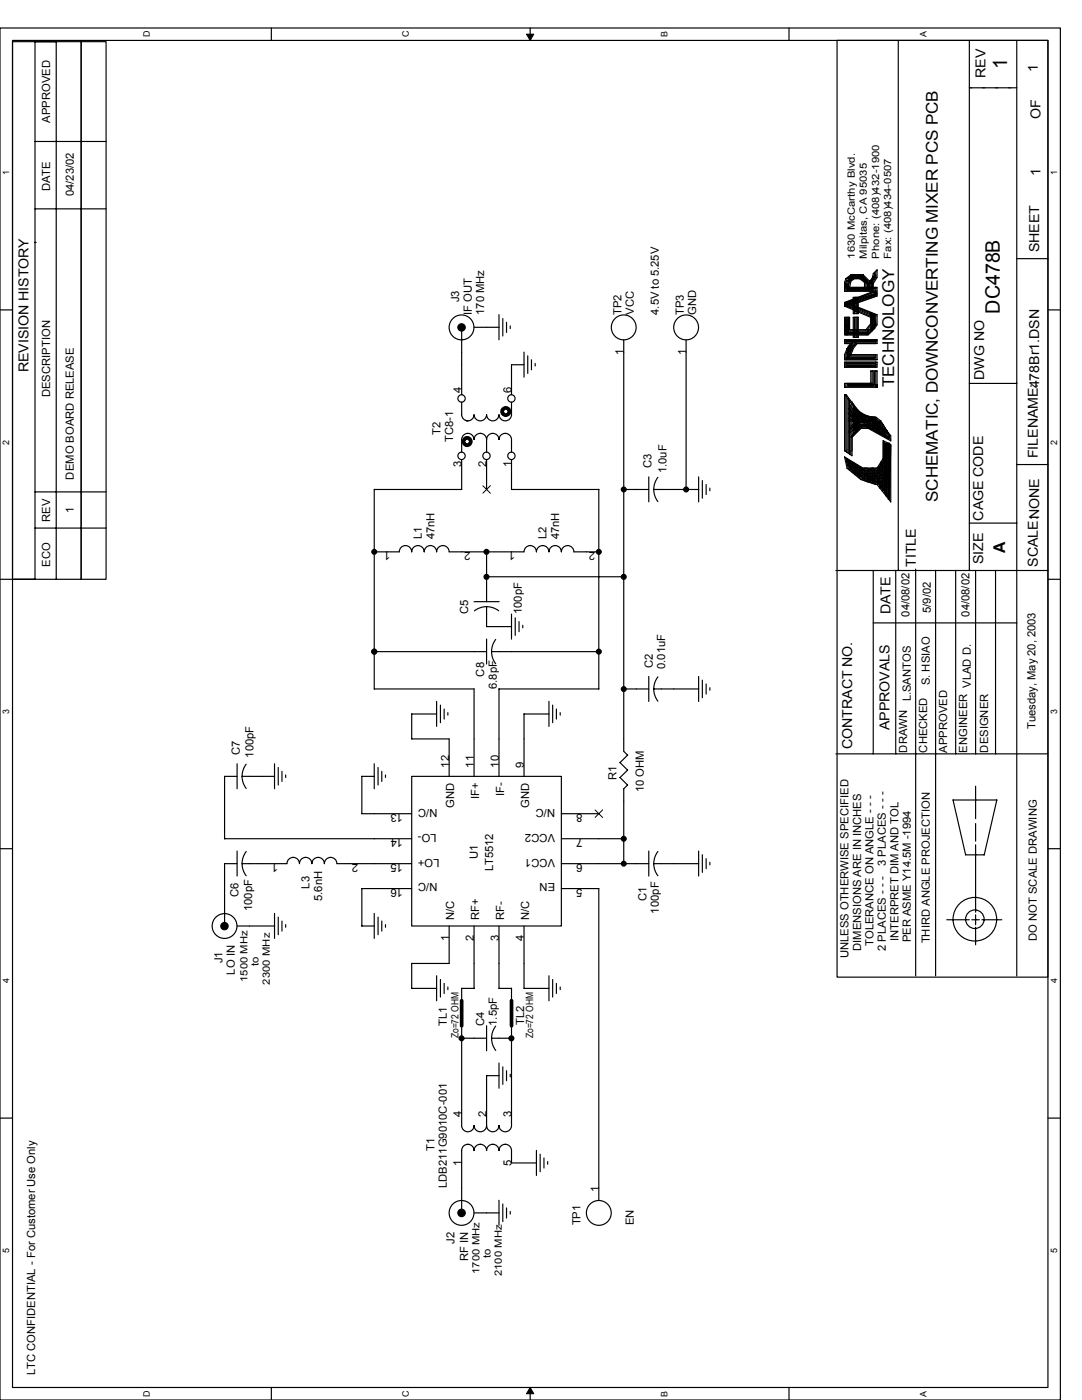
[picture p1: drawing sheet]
<svg xmlns="http://www.w3.org/2000/svg" width="216mm" height="279mm" viewBox="0 0 216 279" stroke-linecap="round" stroke-linejoin="round" font-family="sans-serif">
<path d="M0 5.6h211.6v273.8h-211.6zM2.5 8.1h206.6v268.8h-206.6z" fill="none" stroke="#000" stroke-width=".23"/>
<g fill="#fff">
<path d="M.3 249h1.9v1h-1.9z"/>
<path d="M209.4 249h1.9v1h-1.9z"/>
</g>
<path d="M0 223.1h2.5M209.1 223.1h2.5" fill="none" stroke="#000" stroke-width=".23"/>
<g fill="#fff">
<path d="M.3 195.3h1.9v1h-1.9z"/>
<path d="M209.4 195.3h1.9v1h-1.9z"/>
</g>
<path d="M0 169.4h2.5M209.1 169.4h2.5" fill="none" stroke="#000" stroke-width=".23"/>
<g fill="#fff">
<path d="M.3 141.5h1.9v1h-1.9z"/>
<path d="M209.4 141.5h1.9v1h-1.9z"/>
</g>
<path d="M0 115.6h2.5M209.1 115.6h2.5" fill="none" stroke="#000" stroke-width=".23"/>
<g fill="#fff">
<path d="M.3 87.7h1.9v1h-1.9z"/>
<path d="M209.4 87.7h1.9v1h-1.9z"/>
</g>
<path d="M0 61.8h2.5M209.1 61.8h2.5" fill="none" stroke="#000" stroke-width=".23"/>
<g fill="#fff">
<path d="M.3 34h1.9v1h-1.9z"/>
<path d="M209.4 34h1.9v1h-1.9z"/>
<path d="M28.3 277.5h2v1.3h-2z"/>
<path d="M28.3 6.1h2v1.3h-2z"/>
<path d="M80 277.5h2v1.3h-2z"/>
<path d="M80 6.1h2v1.3h-2z"/>
</g>
<path d="M54.1 5.6v2.5M54.1 276.9v2.5" fill="none" stroke="#000" stroke-width=".23"/>
<g fill="#fff">
<path d="M131.6 277.6h2v1.2h-2z"/>
<path d="M131.6 6.2h2v1.2h-2z"/>
</g>
<path d="M105.8 5.6v2.5M105.8 276.9v2.5" fill="none" stroke="#000" stroke-width=".23"/>
<g fill="#000" stroke="#000" stroke-width=".2">
<path d="M105.1 6.8h1.4l-.7 1.3z" fill-rule="evenodd"/>
<path d="M105.8 276.9l.7 1.3h-1.4z" fill-rule="evenodd"/>
</g>
<g fill="#fff">
<path d="M183.3 277.6h2v1.2h-2z"/>
<path d="M183.3 6.2h2v1.2h-2z"/>
</g>
<g fill="none" stroke="#000" stroke-width=".23">
<path d="M16.2 8.3h5v107.3h-5zM157.4 5.6v2.5M167 8.1h42.1v186.9h-42.1zM179.2 8v105.9M193.4 8.1v105.8M193.4 17.5h9.5M202.9 8.1v186.7M7 28.2h14.2M7 48.4h.2M7 41.7h14.2M168.8 55.6l-.3 .7v1.8h6.5M169 55.6l-.2 .7v1.8"/>
<path d="M169.3 57.6h5.5M169.5 56.1l-.3 1.3h5.8M169.8 54.9h2.5l1.2 1.2M169.8 54.8l-1 .8M169.8 56.1l-.3 1.3M170 54.9l.5 .2M170 55.6l-.5 .5 .8-.5M170 54.8l-1 .8 1-.5M170.2 54.8l1.8 .3 1.2 1.2v1.1M170.3 55.6h1.5M170.3 55.4h1.5M170.3 54.9l.5 .2"/>
<path d="M170.3 55.1l-1 .5M170.5 55.1h1.3M170.5 59.4v3.2M170.5 55.6l-.7 .5M170.8 59.3v3M171 59.3v3.3M171.5 55.6l1 .8M171.5 55.1l-1.7 .3-.8 .7v1.8l5.5-.1M171.8 55.1l-1.8 .3-.7 .7v1.8M171.8 55.6l1 .8M172 54.9l1.3 1.2M172 55.4l-2.2 .2"/>
<path d="M172.5 56.4v1M172.8 56.4v1M173 56.3v1.1M173.5 56.3v1.1M173.8 56.1v1.3M174 56.1v1.3M174 58.4l-5.2 1.9v.8M174 55.6l-.5 .5M174.2 58.4l-5.4 2.2M174.3 54.6l-.3 1M174.5 54.9l-1.3 2-1.7-1.8M174.5 54.4v.7"/>
<path d="M174.5 55.1l-.7 1M174.5 58.6l-5.2 1.7M174.8 54.1v1.3l-.8 1.2M174.8 57.3v.8M174.8 58.3v.8M174.8 54.9l-1.3 2-1.8-1.8M174.8 59.1l-5 1.7 5 2v2M174.8 55.1l-.8 1M174.8 58.6l-5.3 1.7M175 53.9v1.5l-.8 1.2v.8M175 58.4h-1.2l-5.3 1.9v.8l5.3 2.3M175 57.3v.8"/>
<path d="M175 58.3v.8M175 59.1l-5 1.7 5 2v2M175 53.8l-.8 .8M175 58.6l-5.5 2M175 58.8l-5.2 1.8M202.9 51.6h6.2M92.1 66v12.8M94.6 65.3h5M99.6 62.8v5M100.3 63.6v3.5M101.1 64.3v2M101.8 65v.6"/>
<path d="M104.6 70.3v5M104.6 72.8h-2.5v6M105.3 71v3.5M106 71.8v2M106.8 72.5v.5M124.5 67.8v82.1l.7 .8M136.9 67.8v29.9M168.5 70.8v1M168.5 78.8v11.2M168.5 71.8h6.5M168.5 68.6h1.5M168.5 78.8h.3"/>
<path d="M168.5 78.8l2.5 3.2M168.8 78.7l3.5 4.5M168.8 60.3h.5v.8h-.5zM168.8 63.3v3.5M168.8 67.8v.8M168.8 70.8v1M168.8 72.3v1M168.8 76.5v.8M168.8 78.8v11.2M168.8 68.1h6.2M168.8 71.3h6M168.8 73h6"/>
<path d="M168.8 72.5h6M168.8 72.8h6.2M169 66.1h4.2v-.3v.8h-4.4M169 69.6l-.5 1.2M169 63.6v3.2M169 79.5v10.7M169 60.8l5.3 2.3M169 76.8h5.8M169 77h5.5M169 60.3l.3 .8M169 61.1l5.3 2.3M169 60.3l-.2 .5"/>
<path d="M169.3 61.1h-.3v-.8h.5v1h.3M169.3 63.3v3M169.3 79.5v11M169.3 69.6l-.5 1.2M169.5 63.3h-1v3.5h4.8l1.2-1.2M169.5 60.8l5.3 2.3M169.5 63.3v2.5M169.5 80v10.7M169.8 68.6l-.8 1M169.8 69.3l-.8 2M170 68.3h4.8v-.2h-6v.2h1.2v1.7h-.2v-1.2h-.3v2.2v-2h-.2v2v-1.2h-.3v1.2h5.5v.5h-5.7M170 68.6l-.8 1"/>
<path d="M170 69.5l-.5 1.3h5.5v1M170 69.3l-.7 2M170.3 67.3h1M170.3 69.5l-.5 1.3M170.5 63.3v4M170.8 68.6h4.2M170.8 63.6v3.5M170.8 68.5l-.8 1.1M170.8 68l-1 1.3M171 63.3v4M171 68l-1 1.3M171 68.5l-.7 1.1"/>
<path d="M171.3 63.3h-1.1l.1 4M171.3 62.6v-3.2h-1v3.2h1M171.3 63.3v4M173.8 62.3v3.8h.2v-3.5h.2v3h.3v-2.8M173.8 76.5l-.1-2.5h1.3v3.3M173.8 63.3v1.3l-1.1 1.2M174 74v2.5h-5.5v.8h6.5M174 63.3v1.3l-1 1.2h-3.8M174.2 63.1l.3 1.5M174.2 74.3v2.5M174.3 65.6l-1.3 1.2M174.5 63.1l.3 1.5"/>
<path d="M174.5 74.3v2.5M174.5 64.6l-1.5 1.7M174.8 67.8v.8M174.8 70.8v1M174.8 72.3v1M174.8 74v3.3M174.8 64.8l-.6 .8M174.8 64.6l-1.5 1.7h-4.3M175 67.8h-6.5v.8M175 73.3v-1h-6.5v1h6.5M175 67.8v.8M175 64.8l-.5 .8"/>
<path d="M193.4 76.5h9.5M7 98.2h14.2M92.1 80.2v2.5a1.24 1.24 0 0 0 1.2 1.3M92.1 91.7v6h-17.4v39.8h19.9M97.1 87.7a1.25 1.25 0 0 0-1.3-1.2 1.25 1.25 0 0 0-1.2 1.2 1.24 1.24 0 0 0-1.2-1.2 1.24 1.24 0 0 0-1.3 1.2v2.5M97.1 87.7a1.24 1.24 0 0 1 1.2-1.2 1.24 1.24 0 0 1 1.3 1.2 1.25 1.25 0 0 1 1.2-1.2 1.25 1.25 0 0 1 1.3 1.2v2.5M97.1 87.7v2.5M97.1 91.7v6M102.1 80.2v2.5a1.25 1.25 0 0 1-1.3 1.3 1.25 1.25 0 0 1-1.2-1.3 1.24 1.24 0 0 1-1.3 1.3 1.24 1.24 0 0 1-1.2-1.3 1.25 1.25 0 0 1-1.3 1.3 1.25 1.25 0 0 1-1.2-1.3 1.24 1.24 0 0 1-1.7 1.2M102.1 91.7v6h17.4M119.5 97.7v39.8M124.5 97.7h5"/>
<path d="M129.5 95.2v5M130.5 97.7h8.9M131.3 95.3a4 4 0 0 0 0 4.8M139.4 95.2v5M140.1 95.9v3.5M140.9 96.7v2M141.6 97.4v.5M169 93.5l2.8 2.2M169 91.7v.8M169 92.2l.3 .3M169.2 83.5l1.3 .5 3.8 .5 1.7 1.2M169.3 92.5l.2 1"/>
<path d="M169.3 92.2l.2 .3M169.3 81.5l1.7 2.5M169.3 82.5l1.5 1.8M169.3 84l3.2 .3M169.5 81.5l1.3 2M169.5 93.5l2.8 2M169.5 92.5l.3 1M169.5 80.8l1.8 3-1-1.3M169.5 82.5l1 1M169.8 80.7v10M169.8 93.5l2.7 2M170 80.2a5.2 5.2 0 0 0 4.8 3l1 .8"/>
<path d="M170 80.5v10.5l-1.5-1.1 .3 .1M170 93.2l1.8 1.5M170.3 81.2v5.8l2-2v-2.3M170.3 81.5l1.5 2.3M170.3 84l3.7 .5M170.5 82v4l1.3-1.3M170.5 81.5l1.5 2.3M170.5 81.3l1.5 2M170.8 82v4l1-1M170.8 84.5l-1.6 1.8M170.8 84.2l-1 .8M171 82v4"/>
<path d="M171 85l-1.5 1.5M171.3 83.2h3.2M171.3 82.5v3M171.3 84.5l-1 1M171.5 84.7h2M171.5 85l-1.7 2.2M171.5 82.7v2.5M171.5 82.5l.5 .3M171.5 84.2l-2 1.3M171.7 84h2.8l2 2.3M171.7 85h2.3M171.8 95.7l3 1"/>
<path d="M171.8 85.5h1.7M171.8 83.7h2.5l1 .8 1.7 2.2M171.8 82.7v2.3M171.8 82.5l1.7 1M171.8 83h1.2M171.8 85.5l-1.8 1.7M172 85.2h1M172 95.7l3 1M172 83.2l.5 .8M172 85l-2 2M172.3 93.7l-3.5-2.3 .5 2.1 2.7 2.2M172.5 94.4h3l1 2.1"/>
<path d="M172.5 83.5v1.5M172.5 95.4l2.5 .8M172.5 94.7l2.8 1M172.5 93.9l-3.2-2 3.2 2.8M172.5 94.9l2 .8M172.7 85l4.3 2.2M172.8 95.4l2.5 .8M172.8 83v2.2M172.8 94.7l2.7 1M173 85.2l4.7 2.5M173 83.7v1.3M173.2 85.5l4.6 2.5"/>
<path d="M173.2 83.2v2M173.2 84.7l4.1 2.5M173.5 83.2v2l3 1.8M173.5 84.7l4 2.5M173.8 83.5v2M173.8 94.7l2 .8M174 84l1.2 1M174 84.7l2.5 2M174 83.2v2.5M174 84.5l1.8 1.2M174.2 83.2v2.5M174.5 94.7l.7 .2"/>
<path d="M174.5 83.7l1 .8 1.8 2.2M174.5 83.2v2.8M174.8 83.5v2.5M175 96.2l2.3 3M175 83.5v2.7M175.2 93.5h-2.9l-3.8-2.3 .5 2.3M175.2 93.9h-3l-3.2-2 3.3 2.8M175.2 95.7l1.6 2M175.2 84v2.5M175.5 95.7l1.5 2M175.5 84v2.5M175.7 84l1.3 2"/>
<path d="M175.7 94.4l1.1 2.1M175.7 84.2v2.5M176 84.5l1.5 2.5v.5h-.5M176 84.7v2.3M176 84.5l-1.5-1h-2.5v1.5l1.5 .3M176.2 87.9l1.5 .8v11.5l-2.7-3.5M176.2 85v2M176.2 88v3.5M176.2 93.9v1.3M176.2 91.5l-1.2 2M176.5 85.5v1.7M176.5 93.9v1.3"/>
<path d="M176.5 91.5l-1.3 2M176.7 88.5l.8 .4-.3 10.3M176.7 86v1.2M176.7 88.5v3M176.7 91.5l-1.7 2.5M176.7 92.5l-1.5 2M177 88.5l.8 .4-.3 10.3-2.3-3M177 86l.7 1M177 92.5l-1.5 2M177 91.5l-1.8 2.5M177 88.5v3M177 89.2l-.3 8.2"/>
<path d="M177.2 86.7v.8M177.3 89.2l-.3 8.2M177.5 88.7v11h-.3v-11.2h.3h-.5v10.4h-.3v-10.4v9.9h-.2v-10.2h-.3v9.7h-.2v-5.7h-.3v5.2h-.2v-4.2h-.3v3.5h-.2v-3.2h-.2v2.9h-.3v-2.7h-.3v2.7h-.2v-2.9h.2h-.4v2.7h-.3v-2.5h.3h-.8v2.5h.2v-2.7h-.7v2.4h.3v-2.4h-.5v2.2h-.3v-2.2v.2h-.5v1.5h.3v-2h-.5v1.7h-.3v-2.2h-.2v2h-.3v-2.2h-.2v1.7h-.3v-1.7h-.2v1.2h-.3v-1.8h-.2v1.3M177.7 87v1M202.9 92.7h6.2M2.8 115.6h13.4v-107.3h-13.7v107.3h4.5v-107.3h4.2v107.3M7 105.4h14.2M74.7 110.1h5a1.24 1.24 0 0 1 1.2-1.2 1.24 1.24 0 0 1 1.2 1.2 1.25 1.25 0 0 1 1.3-1.2 1.25 1.25 0 0 1 1.2 1.2 1.24 1.24 0 0 1 1.3-1.2 1.24 1.24 0 0 1 1.2 1.2 1.25 1.25 0 0 1 1.3-1.2 1.25 1.25 0 0 1 1.2 1.2h15a1.24 1.24 0 0 1 1.2-1.2 1.24 1.24 0 0 1 1.2 1.2 1.25 1.25 0 0 1 1.3-1.2 1.25 1.25 0 0 1 1.2 1.2 1.24 1.24 0 0 1 1.3-1.2 1.24 1.24 0 0 1 1.2 1.2 1.25 1.25 0 0 1 1.3-1.2 1.25 1.25 0 0 1 1.2 1.2h5M97.1 110.1v10M97.1 115.1h27.4M166.8 113.9h42.3M174.2 113.8v36.7"/>
<path d="M178.7 113.8v36.7M182.7 113.6v81.2M186.7 113.8v81M190.7 113.8v36.7M193.4 104.4h9.5M194.7 113.8v36.7M198.6 113.8v36.7M74.7 130h22.4M87.1 140v5M94.6 137.5v17.4M94.6 120.1h5M97.1 121.1v4h5"/>
<path d="M97.1 127.5v5M98.1 130h21.4M98.9 127.6a4 4 0 0 0 0 4.9M99.5 121.9a4 4 0 0 0-4.8 0M102.1 122.6v5M102.8 123.3v3.5M103.6 124.1v2M104.3 124.8v.5M109.5 140v5M119.5 137.5h-19.9v17.4M124.5 137.5h5M129.5 135v5"/>
<path d="M130.5 137.5h8.9M131.3 135.1a4 4 0 0 0 0 4.8M139.4 135v5M140.1 135.7v3.6M140.9 136.5v2M141.6 137.2v.6M174.2 124.3h28.7M47.3 152.4v5M47.3 154.9h-2.5v12.5M48.3 154.9h6.5M49.1 152.5a4 4 0 0 0 0 4.9M54.8 152.4v5"/>
<path d="M55.5 153.2v3.5M56.3 153.9v2.1M57 154.7v.5M74.7 152.4v5M74.7 154.9h-2.5v7.5h9.9M75.4 153.2v3.5M76.2 153.9v2.1M76.9 154.7v.5M82.1 154.9h29.9v29.9h-29.9zM87.1 142.5h-5v5h7.5v7.4M87.9 140.7v3.5M88.6 141.5v2"/>
<path d="M89.4 142.2v.5M109.6 142.5h-5v12.4M110.3 140.7v3.5M111 141.5v2M111.8 142.2v.5M125.2 150.7l-1.5 1.5 1.5 1.5M125.2 153.7l-1.5 1.5 1.5 1.5M125.2 156.7l-.8 .7 .1 15M166.8 150.5h42.3M190.2 159.6l2.5 11M190.2 159.7h8.7M194.7 156.9v6.5"/>
<path d="M198.9 159.7l-2.5 10.9h-3.7M44.8 167.4h37.3M47.3 172.4h-2.5v11.7M47.3 169.8v5M48.3 172.4h9a1.25 1.25 0 0 1 1.2-1.3 1.25 1.25 0 0 1 1.3 1.3 1.24 1.24 0 0 1 1.2-1.3 1.24 1.24 0 0 1 1.2 1.3 1.25 1.25 0 0 1 1.3-1.3 1.25 1.25 0 0 1 1.2 1.3 1.25 1.25 0 0 1 1.3-1.3 1.25 1.25 0 0 1 1.2 1.3h14.9M49.1 169.9a4 4 0 0 0 0 4.9M82.1 177.3h-9.9v7.5h2.5M112 177.3h7.5M112 172.4h17.5M112 167.4h12.5M112 162.4h7.5M119.5 177.3v62.3"/>
<path d="M129.5 169.8v5M130.5 172.4h8.9M131.3 169.9a4 4 0 0 0 0 4.9M139.4 169.8v5M140.1 170.6v3.5M140.9 171.4v2M141.6 172.1v.5M194.7 164.4v3.5M194.7 168.6v13.5M47.3 184.8h7.5M54.8 182.3v5M55.5 183v3.5"/>
<path d="M56.3 183.8v2M57 184.5v.6M74.7 182.3v5M75.4 183v3.5M76.2 183.8v2M76.9 184.5v.6M87.1 194.7v5M87.9 195.5v3.5M88.6 196.3v2M89.4 197v.5M89.6 184.8v7.5h-7.5v5h5M94.6 184.8v12.5"/>
<path d="M99.6 184.8v12.5l2.5-.1v27.4a1.25 1.25 0 0 1-1.3 1.3 1.25 1.25 0 0 1-1.2-1.3 1.24 1.24 0 0 1-1.3 1.3 1.24 1.24 0 0 1-1.2-1.3 1.25 1.25 0 0 1-1.3 1.3 1.25 1.25 0 0 1-1.2-1.3 1.24 1.24 0 0 1-1.2 1.3 1.24 1.24 0 0 1-1.3-1.3v-27.4l2.5 .1M104.6 184.8v12.5h5M109.5 194.7v5M110.3 195.5v3.5M111 196.3v2M111.8 197v.5M188.9 183.6h4.5M193.9 183.6h1.5M194.7 182.6v2M194.7 185.1v3.5M195.9 183.6h4M92.1 207.2h5"/>
<path d="M97.1 204.7v5M98.1 207.2h4M98.9 204.8a4 4 0 0 0 0 4.8M99.6 212.2v5M99.6 214.7h-2.5v9.9M100.3 212.9v3.5M101.1 213.7v2M101.8 214.4v.5M99.6 239.5v5M107 229.6v5M107.1 232.1h-5v-2.5a1.25 1.25 0 0 0-1.3-1.2 1.25 1.25 0 0 0-1.2 1.2 1.24 1.24 0 0 0-1.3-1.2 1.24 1.24 0 0 0-1.2 1.2 1.25 1.25 0 0 0-1.3-1.2 1.25 1.25 0 0 0-1.2 1.2 1.24 1.24 0 0 0-1.2-1.2 1.24 1.24 0 0 0-1.3 1.2v11.7M107.8 230.3v3.5"/>
<path d="M108.5 231.1v2M109.3 231.8v.5M94.6 242.1h5M100.3 240.3v3.5M101.1 241.1v2M101.8 241.8v.5M157.4 276.9v2.5"/>
<circle cx="92.1" cy="65.3" r="2.48"/>
<circle cx="92.1" cy="79.5" r=".74"/>
<circle cx="102" cy="79.5" r=".74"/>
<circle cx="124.5" cy="65.3" r="2.48"/>
<circle cx="136.9" cy="65.3" r="2.48"/>
<circle cx="92.1" cy="91" r=".74"/>
<circle cx="97.1" cy="91" r=".74"/>
<circle cx="102" cy="91" r=".74"/>
<circle cx="44.8" cy="184.8" r="2.48"/>
<circle cx="194.5" cy="183.5" r="4.3"/>
<circle cx="194.5" cy="183.5" r="1.85"/>
<circle cx="92.1" cy="242.1" r="2.48"/>
<circle cx="119.5" cy="242.1" r="2.48"/>
</g>
<path d="M193.4 17.5h9.5" fill="none" stroke="#000" stroke-width=".2" stroke-dasharray=".5 2.1"/>
<path d="M96.4 96.9l1.5 1.5M97.9 96.9l-1.5 1.5M118.7 161.6l1.5 1.6M120.2 161.6l-1.5 1.5" fill="none" stroke="#000" stroke-width=".2"/>
<g fill="none" stroke="#000" stroke-width="1.5">
<circle cx="93.2" cy="88.1" r=".37"/>
<circle cx="100.9" cy="82.1" r=".37"/>
</g>
<g fill="#000" stroke="#000" stroke-width=".23">
<circle cx="92.1" cy="65.3" r=".73"/>
<circle cx="124.5" cy="97.7" r=".49"/>
<circle cx="136.9" cy="97.7" r=".49"/>
<circle cx="74.7" cy="110.1" r=".49"/>
<circle cx="97.1" cy="115.1" r=".49"/>
<circle cx="97.1" cy="110.1" r=".49"/>
<circle cx="119.5" cy="110.1" r=".49"/>
<circle cx="124.5" cy="115.1" r=".49"/>
<circle cx="74.7" cy="130" r=".49"/>
<circle cx="119.5" cy="130" r=".49"/>
<circle cx="124.5" cy="137.5" r=".49"/>
<circle cx="124.5" cy="167.4" r=".49"/>
<circle cx="124.5" cy="172.4" r=".49"/>
<circle cx="44.8" cy="184.8" r=".73"/>
<circle cx="92.1" cy="207.2" r=".49"/>
<circle cx="102" cy="207.2" r=".49"/>
<circle cx="92.1" cy="242.1" r=".74"/>
</g>
<path d="M92.1 199.7v5M102.1 199.7v5" fill="none" stroke="#000" stroke-width=".74"/>
<g font-size="4">
<text x="201" y="13.8" transform="rotate(-90 201 13.8)">1</text>
<text x="199.5" y="62.6" transform="rotate(-90 199.5 62.6)">DC478B</text>
</g>
<g font-size="3.2">
<text x="178.4" y="77.3" transform="rotate(-90 178.4 77.3)">TECHNOLOGY</text>
<text x="187.2" y="100.2" transform="rotate(-90 187.2 100.2)">SCHEMATIC, DOWNCONVERTING MIXER PCS PCB</text>
<text x="200.6" y="110.4" transform="rotate(-90 200.6 110.4)">A</text>
</g>
<g font-size="2.7">
<text x="196.6" y="15.5" transform="rotate(-90 196.6 15.5)">REV</text>
<text x="207.1" y="14.3" transform="rotate(-90 207.1 14.3)">1</text>
<text x="207.6" y="23.7" transform="rotate(-90 207.6 23.7)">OF</text>
<text x="207.6" y="35.2" transform="rotate(-90 207.6 35.2)">1</text>
<text x="207.3" y="50.4" transform="rotate(-90 207.3 50.4)">SHEET</text>
<text x="5.7" y="74.3" transform="rotate(-90 5.7 74.3)">REVISION HISTORY</text>
<text x="196.4" y="75.8" transform="rotate(-90 196.4 75.8)">DWG NO</text>
<text x="207.1" y="91.5" transform="rotate(-90 207.1 91.5)">FILENAME:478Br1.DSN</text>
<text x="196.2" y="103.9" transform="rotate(-90 196.2 103.9)">CAGE CODE</text>
<text x="182.7" y="113.1" transform="rotate(-90 182.7 113.1)">TITLE</text>
<text x="196.2" y="112.6" transform="rotate(-90 196.2 112.6)">SIZE</text>
<text x="207.1" y="113.1" transform="rotate(-90 207.1 113.1)">SCALE:NONE</text>
<text x="177.7" y="122.6" transform="rotate(-90 177.7 122.6)">DATE</text>
<text x="170" y="149.5" transform="rotate(-90 170 149.5)">CONTRACT NO.</text>
<text x="177.5" y="145.7" transform="rotate(-90 177.5 145.7)">APPROVALS</text>
</g>
<g font-size="2.2">
<text x="10" y="24.5" transform="rotate(-90 10 24.5)">APPROVED</text>
<text x="10" y="38.2" transform="rotate(-90 10 38.2)">DATE</text>
<text x="14.7" y="39.2" transform="rotate(-90 14.7 39.2)">04/23/02</text>
<text x="91.7" y="60.3" transform="rotate(-90 91.7 60.3)">J3</text>
<text x="94.1" y="62.8" transform="rotate(-90 94.1 62.8)">IF OUT</text>
<text x="96.6" y="62.8" transform="rotate(-90 96.6 62.8)">170 MHz</text>
<text x="124" y="62.8" transform="rotate(-90 124 62.8)">TP2</text>
<text x="126.5" y="62.8" transform="rotate(-90 126.5 62.8)">VCC</text>
<text x="131.5" y="62.8" transform="rotate(-90 131.5 62.8)">4.5V to 5.25V</text>
<text x="136.5" y="62.8" transform="rotate(-90 136.5 62.8)">TP3</text>
<text x="138.9" y="62.8" transform="rotate(-90 138.9 62.8)">GND</text>
<text x="124.4" y="70.8" transform="rotate(-90 124.4 70.8)">1</text>
<text x="136.9" y="70.8" transform="rotate(-90 136.9 70.8)">1</text>
<text x="10" y="79.3" transform="rotate(-90 10 79.3)">DESCRIPTION</text>
<text x="92.1" y="78.5" transform="rotate(-90 92.1 78.5)">4</text>
<text x="102" y="78.5" transform="rotate(-90 102 78.5)">6</text>
<text x="87.9" y="86.7" transform="rotate(-90 87.9 86.7)">T2</text>
<text x="90.4" y="88.2" transform="rotate(-90 90.4 88.2)">TC8-1</text>
<text x="14.7" y="95.7" transform="rotate(-90 14.7 95.7)">DEMO BOARD RELEASE</text>
<text x="92.1" y="93.2" transform="rotate(-90 92.1 93.2)">3</text>
<text x="97.1" y="93.2" transform="rotate(-90 97.1 93.2)">2</text>
<text x="102" y="93.2" transform="rotate(-90 102 93.2)">1</text>
<text x="130" y="93.5" transform="rotate(-90 130 93.5)">C3</text>
<text x="133" y="94.4" transform="rotate(-90 133 94.4)">1.0uF</text>
<text x="10" y="104.2" transform="rotate(-90 10 104.2)">REV</text>
<text x="14.7" y="102.4" transform="rotate(-90 14.7 102.4)">1</text>
<text x="84.2" y="107.6" transform="rotate(-90 84.2 107.6)">L1</text>
<text x="86.7" y="107.6" transform="rotate(-90 86.7 107.6)">47nH</text>
<text x="109.1" y="107.6" transform="rotate(-90 109.1 107.6)">L2</text>
<text x="111.6" y="107.6" transform="rotate(-90 111.6 107.6)">47nH</text>
<text x="10" y="113.1" transform="rotate(-90 10 113.1)">ECO</text>
<text x="77.9" y="110.2" transform="rotate(-180 77.9 110.2)">1</text>
<text x="93.9" y="110.2" transform="rotate(-180 93.9 110.2)">2</text>
<text x="102.8" y="110.2" transform="rotate(-180 102.8 110.2)">1</text>
<text x="118.7" y="110.2" transform="rotate(-180 118.7 110.2)">2</text>
<text x="93.4" y="122.6" transform="rotate(-90 93.4 122.6)">C5</text>
<text x="104.1" y="122.6" transform="rotate(-90 104.1 122.6)">100pF</text>
<text x="181.5" y="123.1" transform="rotate(-90 181.5 123.1)">04/08/02</text>
<text x="185.7" y="122.3" transform="rotate(-90 185.7 122.3)">5/9/02</text>
<text x="193.5" y="123.1" transform="rotate(-90 193.5 123.1)">04/08/02</text>
<text x="96.6" y="135" transform="rotate(-90 96.6 135)">C8</text>
<text x="99.1" y="137.5" transform="rotate(-90 99.1 137.5)">6.8pF</text>
<text x="130.2" y="133.3" transform="rotate(-90 130.2 133.3)">C2</text>
<text x="132.7" y="133.5" transform="rotate(-90 132.7 133.5)">0.01uF</text>
<text x="185.5" y="136.8" transform="rotate(-90 185.5 136.8)">S. HSIAO</text>
<text x="193.7" y="137.3" transform="rotate(-90 193.7 137.3)">VLAD D.</text>
<text x="181.8" y="140" transform="rotate(-90 181.8 140)">L.SANTOS</text>
<text x="206.7" y="145.5" transform="rotate(-90 206.7 145.5)">Tuesday, May 20, 2003</text>
<text x="47.8" y="150.7" transform="rotate(-90 47.8 150.7)">C7</text>
<text x="50.6" y="151.2" transform="rotate(-90 50.6 151.2)">100pF</text>
<text x="89.6" y="153.2" transform="rotate(-90 89.6 153.2)">12</text>
<text x="94.6" y="153.2" transform="rotate(-90 94.6 153.2)">11</text>
<text x="99.5" y="153.2" transform="rotate(-90 99.5 153.2)">10</text>
<text x="104.5" y="153.2" transform="rotate(-90 104.5 153.2)">9</text>
<text x="123" y="155.7" transform="rotate(-90 123 155.7)">R1</text>
<text x="181" y="150.2" transform="rotate(-90 181 150.2)">DRAWN</text>
<text x="185" y="150.2" transform="rotate(-90 185 150.2)">CHECKED</text>
<text x="189" y="150.2" transform="rotate(-90 189 150.2)">APPROVED</text>
<text x="193" y="150.2" transform="rotate(-90 193 150.2)">ENGINEER</text>
<text x="197.2" y="150.2" transform="rotate(-90 197.2 150.2)">DESIGNER</text>
<text x="87.3" y="161.4" transform="rotate(-180 87.3 161.4)">N/C</text>
<text x="90.6" y="161.2" transform="rotate(-90 90.6 161.2)">GND</text>
<text x="95.6" y="159.5" transform="rotate(-90 95.6 159.5)">IF+</text>
<text x="100.6" y="158.9" transform="rotate(-90 100.6 158.9)">IF-</text>
<text x="105.6" y="161.2" transform="rotate(-90 105.6 161.2)">GND</text>
<text x="110.8" y="161.4" transform="rotate(-180 110.8 161.4)">N/C</text>
<text x="128.5" y="158.2" transform="rotate(-90 128.5 158.2)">10 OHM</text>
<text x="80.4" y="162.4" transform="rotate(-180 80.4 162.4)">13</text>
<text x="80.4" y="167.4" transform="rotate(-180 80.4 167.4)">14</text>
<text x="87.1" y="166.4" transform="rotate(-180 87.1 166.4)">LO-</text>
<text x="110.8" y="166.4" transform="rotate(-180 110.8 166.4)">VCC2</text>
<text x="116.2" y="167.4" transform="rotate(-180 116.2 167.4)">7</text>
<text x="116.2" y="162.4" transform="rotate(-180 116.2 162.4)">8</text>
<text x="55.5" y="172.4" transform="rotate(-180 55.5 172.4)">1</text>
<text x="71.5" y="172.4" transform="rotate(-180 71.5 172.4)">2</text>
<text x="80.4" y="172.4" transform="rotate(-180 80.4 172.4)">15</text>
<text x="87.7" y="171.3" transform="rotate(-180 87.7 171.3)">LO+</text>
<text x="95.4" y="171.4" transform="rotate(-90 95.4 171.4)">U1</text>
<text x="98.4" y="173.8" transform="rotate(-90 98.4 173.8)">LT5512</text>
<text x="110.8" y="171.3" transform="rotate(-180 110.8 171.3)">VCC1</text>
<text x="116.2" y="172.4" transform="rotate(-180 116.2 172.4)">6</text>
<text x="176.8" y="172.8" transform="rotate(-90 176.8 172.8)">3 PLACES - - -</text>
<text x="47.6" y="179.1" transform="rotate(-90 47.6 179.1)">C6</text>
<text x="61.8" y="177.3" transform="rotate(-90 61.8 177.3)">L3</text>
<text x="64.3" y="179.8" transform="rotate(-90 64.3 179.8)">5.6nH</text>
<text x="80.4" y="177.4" transform="rotate(-180 80.4 177.4)">16</text>
<text x="87.3" y="176.3" transform="rotate(-180 87.3 176.3)">N/C</text>
<text x="110.8" y="176.3" transform="rotate(-180 110.8 176.3)">EN</text>
<text x="116.2" y="177.4" transform="rotate(-180 116.2 177.4)">5</text>
<text x="129" y="179.8" transform="rotate(-90 129 179.8)">C1</text>
<text x="50.3" y="181.8" transform="rotate(-90 50.3 181.8)">100pF</text>
<text x="90.6" y="183.6" transform="rotate(-90 90.6 183.6)">N/C</text>
<text x="95.6" y="183.6" transform="rotate(-90 95.6 183.6)">RF+</text>
<text x="100.6" y="183.6" transform="rotate(-90 100.6 183.6)">RF-</text>
<text x="105.6" y="183.6" transform="rotate(-90 105.6 183.6)">N/C</text>
<text x="131.5" y="182.3" transform="rotate(-90 131.5 182.3)">100pF</text>
<text x="89.6" y="187.8" transform="rotate(-90 89.6 187.8)">1</text>
<text x="94.6" y="187.8" transform="rotate(-90 94.6 187.8)">2</text>
<text x="99.5" y="187.8" transform="rotate(-90 99.5 187.8)">3</text>
<text x="104.5" y="187.8" transform="rotate(-90 104.5 187.8)">4</text>
<text x="169.3" y="191.3" transform="rotate(-90 169.3 191.3)">UNLESS OTHERWISE SPECIFIED</text>
<text x="171.8" y="189.8" transform="rotate(-90 171.8 189.8)">DIMENSIONS ARE IN INCHES</text>
<text x="174.3" y="188.8" transform="rotate(-90 174.3 188.8)">TOLERANCE ON ANGLE - - -</text>
<text x="176.8" y="189.8" transform="rotate(-90 176.8 189.8)">2 PLACES - - -</text>
<text x="179.3" y="187.8" transform="rotate(-90 179.3 187.8)">INTERPRET DIM AND TOL</text>
<text x="181.8" y="188" transform="rotate(-90 181.8 188)">PER ASME Y14.5M -1994</text>
<text x="185.5" y="188.3" transform="rotate(-90 185.5 188.3)">THIRD ANGLE PROJECTION</text>
<text x="206.9" y="187.8" transform="rotate(-90 206.9 187.8)">DO NOT SCALE DRAWING</text>
<text x="44.4" y="192.3" transform="rotate(-90 44.4 192.3)">J1</text>
<text x="46.8" y="194.5" transform="rotate(-90 46.8 194.5)">LO IN</text>
<text x="89.2" y="204.7" transform="rotate(-90 89.2 204.7)">TL1</text>
<text x="96.6" y="204.7" transform="rotate(-90 96.6 204.7)">C4</text>
<text x="99.1" y="204.7" transform="rotate(-90 99.1 204.7)">1.5pF</text>
<text x="104.6" y="204.5" transform="rotate(-90 104.6 204.5)">TL2</text>
<text x="92.1" y="222.9" transform="rotate(-90 92.1 222.9)">4</text>
<text x="97.1" y="222.9" transform="rotate(-90 97.1 222.9)">2</text>
<text x="102" y="222.9" transform="rotate(-90 102 222.9)">3</text>
<text x="86.7" y="229.6" transform="rotate(-90 86.7 229.6)">T1</text>
<text x="92.1" y="232.6" transform="rotate(-90 92.1 232.6)">1</text>
<text x="102" y="232.6" transform="rotate(-90 102 232.6)">5</text>
<text x="89.2" y="237.1" transform="rotate(-90 89.2 237.1)">LDB211G9010C-001</text>
<text x="119.5" y="237.8" transform="rotate(-90 119.5 237.8)">1</text>
<text x="115.8" y="244.5" transform="rotate(-90 115.8 244.5)">TP1</text>
<text x="126.5" y="244.5" transform="rotate(-90 126.5 244.5)">EN</text>
<text x="90.7" y="248.3" transform="rotate(-90 90.7 248.3)">J2</text>
<text x="93.4" y="251.8" transform="rotate(-90 93.4 251.8)">RF IN</text>
<text x="7" y="274.4" transform="rotate(-90 7 274.4)">LTC CONFIDENTIAL - For Customer Use Only</text>
</g>
<g font-size="2">
<text x="170.6" y="51.6" transform="rotate(-90 170.6 51.6)">1630 McCarthy Blvd.</text>
<text x="173" y="51.6" transform="rotate(-90 173 51.6)">Milpitas, CA 95035</text>
<text x="175.4" y="51.6" transform="rotate(-90 175.4 51.6)">Phone: (408)432-1900</text>
<text x="177.8" y="51.6" transform="rotate(-90 177.8 51.6)">Fax: (408)434-0507</text>
<text x="49.4" y="196" transform="rotate(-90 49.4 196)">1500 MHz</text>
<text x="51.6" y="192.8" transform="rotate(-90 51.6 192.8)">to</text>
<text x="53.8" y="196.5" transform="rotate(-90 53.8 196.5)">2300 MHz</text>
<text x="91.5" y="207.2" transform="rotate(-90 91.5 207.2)">Zo=72 OHM</text>
<text x="106.4" y="207.2" transform="rotate(-90 106.4 207.2)">Zo=72 OHM</text>
<text x="97.9" y="251" transform="rotate(-90 97.9 251)">to</text>
<text x="95.7" y="254.3" transform="rotate(-90 95.7 254.3)">1700 MHz</text>
<text x="100.1" y="254.7" transform="rotate(-90 100.1 254.7)">2100 MHz</text>
</g>
<g font-size="1.8">
<text x="29.9" y="7.4" transform="rotate(-90 29.9 7.4)">D</text>
<text x="81.6" y="7.4" transform="rotate(-90 81.6 7.4)">C</text>
<text x="133.2" y="7.4" transform="rotate(-90 133.2 7.4)">B</text>
<text x="184.8" y="7.4" transform="rotate(-90 184.8 7.4)">A</text>
<text x="1.8" y="35" transform="rotate(-90 1.8 35)">1</text>
<text x="210.9" y="35" transform="rotate(-90 210.9 35)">1</text>
<text x="1.8" y="88.7" transform="rotate(-90 1.8 88.7)">2</text>
<text x="210.9" y="88.7" transform="rotate(-90 210.9 88.7)">2</text>
<text x="1.8" y="142.5" transform="rotate(-90 1.8 142.5)">3</text>
<text x="210.9" y="142.5" transform="rotate(-90 210.9 142.5)">3</text>
<text x="1.8" y="196.3" transform="rotate(-90 1.8 196.3)">4</text>
<text x="210.9" y="196.3" transform="rotate(-90 210.9 196.3)">4</text>
<text x="1.8" y="250" transform="rotate(-90 1.8 250)">5</text>
<text x="210.9" y="250" transform="rotate(-90 210.9 250)">5</text>
<text x="29.9" y="278.8" transform="rotate(-90 29.9 278.8)">D</text>
<text x="81.6" y="278.8" transform="rotate(-90 81.6 278.8)">C</text>
<text x="133.2" y="278.8" transform="rotate(-90 133.2 278.8)">B</text>
<text x="184.8" y="278.8" transform="rotate(-90 184.8 278.8)">A</text>
</g>
</svg>
